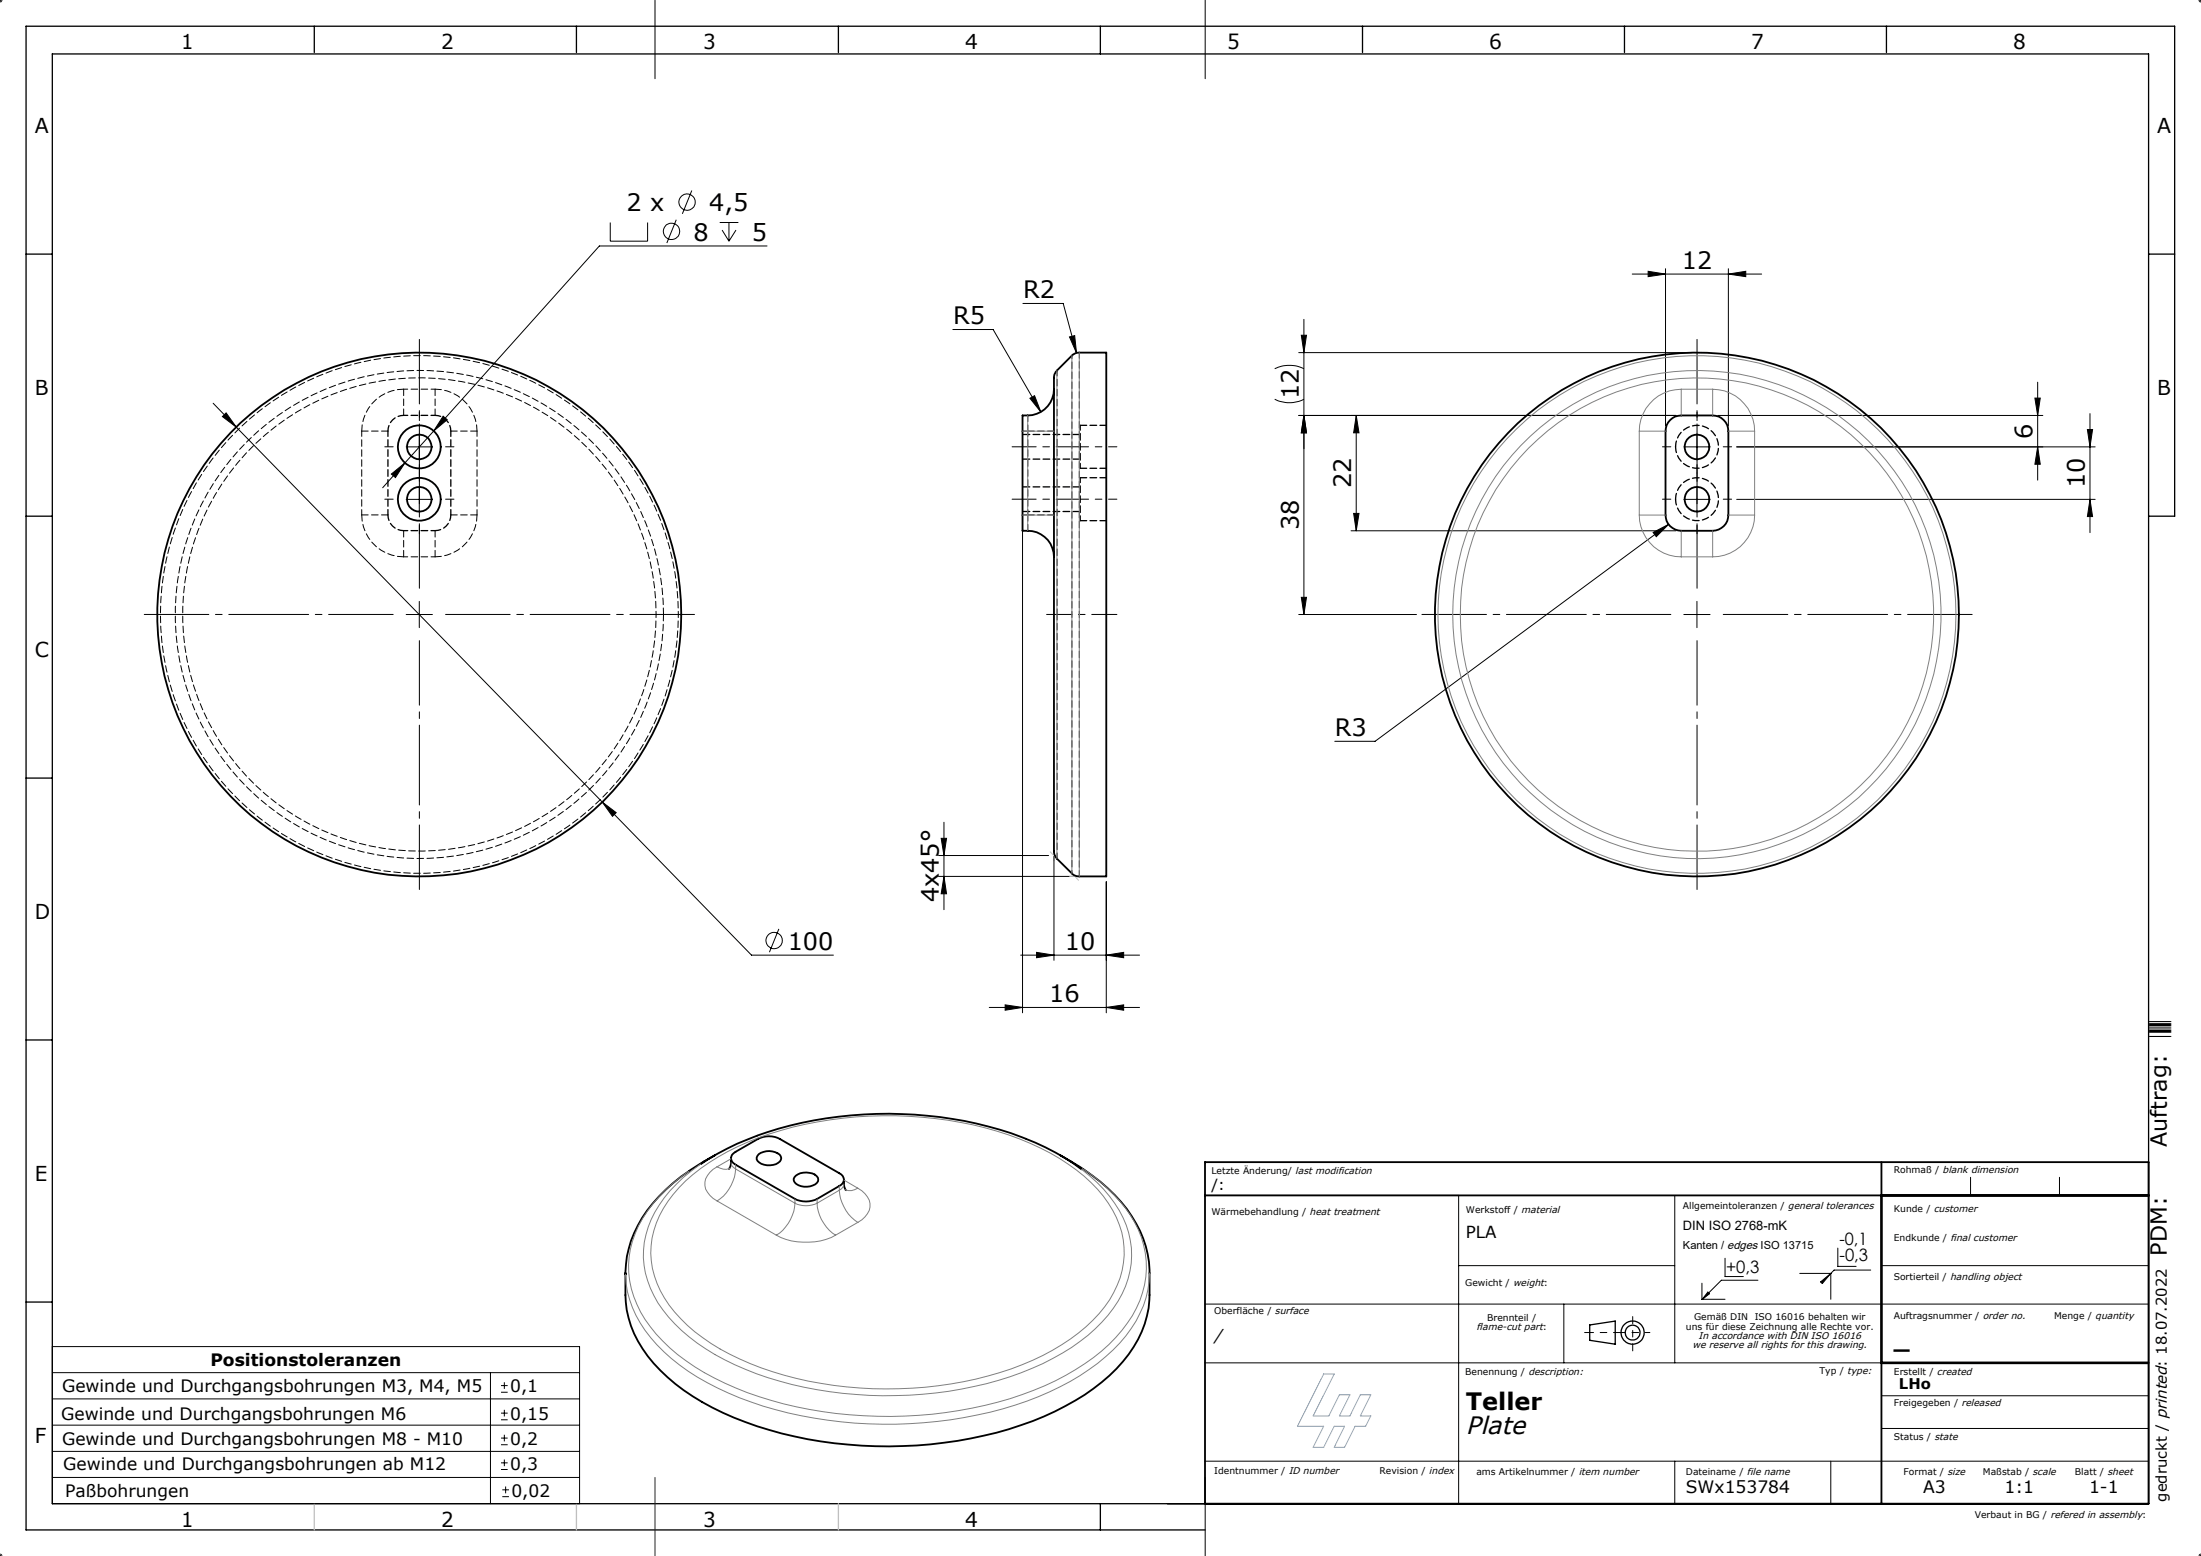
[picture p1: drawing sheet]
<svg xmlns="http://www.w3.org/2000/svg" width="420mm" height="297mm" viewBox="0 0 420 297" stroke-linecap="round" stroke-linejoin="round" font-family="sans-serif">
<g fill="none" stroke="#000" stroke-width=".25">
<path d="M10 10.3h400v276.7h-400zM60 5v5M110 5v5M160 5v5M210 5v5.3M260 5v5M310 5v5M360 5v5M5 48.5h5M410 48.5h5M5 98.5h5M410 98.5h5v-93.5h-410v287h225"/>
<path d="M5 148.5h5M5 198.5h5M5 248.5h5M303.4 252.9l4.8-.7v4.4l-4.8-.8zM210 287v5"/>
<circle cx="311.5" cy="254.4" r="1.41"/>
<circle cx="311.5" cy="254.4" r="2.21"/>
</g>
<g fill="none" stroke="#252525" stroke-width=".19">
<path d="M0 0l.4 .4M0 -.1v.6M.1 0l-.1 .1M419.9 0l.1 .1M420 -.1v.6M420 0l-.4 .4M-.1 0h.6M419.5 0h.5M-.1 297h.6M0 297v.1M0 296.5v.6M.4 296.6l-.4 .5"/>
<path d="M125 282v15M419.5 297h.5M419.6 296.6l.4 .5M420 296.5v.6M420 296.9l-.1 .2"/>
</g>
<path d="M302.4 254.3h7.2" fill="none" stroke="#000" stroke-width=".19" stroke-dasharray="15.2 1.3 1.3 1.3" stroke-dashoffset="13.5"/>
<path d="M309.3 254.3h5.5" fill="none" stroke="#000" stroke-width=".19" stroke-dasharray="15.2 1.3 1.3 1.3" stroke-dashoffset="14.4"/>
<path d="M311.6 257.8v-6.5" fill="none" stroke="#000" stroke-width=".19" stroke-dasharray="15.2 1.3 1.3 1.3" stroke-dashoffset="13.9"/>
<g fill="none" stroke="#000" stroke-width=".19">
<path d="M125 0v15M230 0v15M132 36.4l-1.8 4.4M116.5 42.5v3.5h7.1v-3.5M129 41.9l-1.8 4.5M137.3 42.5h3.6M137.8 43.9l1.3 2.1M139.1 42.5v3.5M140.4 43.9l-1.3 2.1M146.4 47h-32l-31.6 35.3M195.2 57.9h7.7l2.5 9.5M311.5 52.3h24.7"/>
<path d="M314.5 51.8l3.3 .5-3.3 .5zM317.8 51.3v30M329.8 52.3l3.3-.5v1zM329.8 51.3v30M40.7 77l4.4 4.5M42.4 79.5l.7-.7 2 2.7zM84.6 79.4l.7 .7-2.5 2.2zM181.8 62.9h7.7l9.1 15.7M196.5 76l.9-.5 1.2 3.1zM204.1 64.3l1-.2 .3 3.3zM243.2 76.2a6.1 6.1 0 0 0 5.6 0M243.2 70.4a6.4 6.4 0 0 1 5.6 0"/>
<path d="M247.8 79.3h72M247.8 67.3h75M248.3 64h1l-.5 3.3zM248.8 61v56.3M248.8 79.3l.5 3.3h-1zM258.8 79.3l.5 3.3h-1zM258.8 79.3v22M327.8 79.3h62M388.3 76h1l-.5 3.3zM388.8 73v18.6M398.8 78.9v22.8M45.1 81.5l69.8 71.6"/>
<path d="M74.7 90.5l2.6-2.1-1.8 2.8zM77.3 88.4l-4.3 4.7M77.5 85.3h5M77.5 95.3h5M80 82.8v5M80 92.8v5M82.8 82.3l-5.5 6.1M195.1 98.7v94.6M258.3 98h1l-.5 3.3zM321.3 85.3h5M321.3 95.3h5M323.8 82.8v5"/>
<path d="M323.8 92.8v5M331.4 85.3h68.4M331.4 95.3h68.4M388.8 85.3l.5 3.3h-1zM398.3 82h1l-.5 3.3zM398.8 95.3l.5 3.3h-1zM77.5 117.3h5M80 114.8v5M247.8 117.3h22.5M248.3 114h1l-.5 3.3zM257.8 101.3h62M315.5 101.6l2.9-1.5-2.3 2.3z"/>
<path d="M318.4 100.1l-56 41.4h-7.7M321.3 117.3h5M323.8 114.8v5M114.9 153.1l2.7 2-.7 .7zM114.9 153.1l28.5 29.2h15.6M180.1 156.9v16.7M148.6 177.3l-1.8 4.4M179.1 163.3h21M179.1 167.3h25.8M179.6 160h1l-.5 3.3zM180.1 167.3l.5 3.3h-1zM201.1 163.5v19.8"/>
<path d="M211.1 168.3v25M188.8 192.3h28.7M191.8 191.8l3.3 .5-3.3 .5zM194.8 182.3h22.7M197.8 181.8l3.3 .5-3.3 .5zM211.1 182.3l3.3-.5v1zM211.1 192.3l3.3-.5v1zM229.9 228.2h48.4v58.8M319.6 228.2v31.9M350.7 238.2v3.5h3.5M376 224.7v3.5M393 224.7v3.5"/>
<path d="M410 221.8v65.2M10 257h100.6v30h-100.6zM229.9 248.9h180.1M278.3 241.6h41.3M298.4 248.9v11.2M324.8 244.9v3.1M324.8 248h4.4M325.9 246.6l.3 .3-1.4 1.1zM329.2 240.2v3.5h3.5M335.5 244.4h-7l-3.7 3.6M343.4 243.1h6M347.4 244.7l2-1.6-1.7 1.9z"/>
<path d="M349.4 243.1v4.9M357 242.4h-7l-.6 .7M359 241.6h51M10 267h100.6M10 272h100.6M10 277h100.6M10 262h100.6M93.6 262v25M95.6 265.7h1.3M95.6 264.5h1.3M95.6 271h1.3M95.6 269.7h1.3"/>
<path d="M95.6 275.8h1.3M95.6 274.5h1.3M95.6 279.2h1.3M96.2 263.8v1.3M96.2 269.1v1.3M96.2 273.9v1.2M96.2 278.6v1.3M229.9 278.9h180M229.9 260.1h129.1M319.6 278.9v8.1M349.4 278.9v8.1M359 266.4h50.9"/>
<path d="M359 272.7h50.9M10 282h100.6M95.6 280.5h1.3M95.8 285.7h1.3M95.8 284.4h1.3M96.5 283.7v1.3M230 282v15"/>
<circle cx="131.1" cy="38.6" r="1.55"/>
<circle cx="128.2" cy="44.2" r="1.56"/>
<circle cx="147.7" cy="179.5" r="1.55"/>
</g>
<path d="M308.2 256.6h.1" fill="none" stroke="#000" stroke-width=".35" stroke-dasharray="15.2 1.3 1.3 1.3"/>
<g fill="none" stroke="#000" stroke-width=".35">
<path d="M201.1 74.3a5.1 5.1 0 0 1-6 5v22a5.1 5.1 0 0 1 6 5M201.7 70.7l2.8-2.8a1.91 1.91 0 0 1 1.5-.6h5.1v100h-5.1a1.91 1.91 0 0 1-1.5-.6l-2.8-2.8a2.82 2.82 0 0 1-.6-2.4v-89.3a1.84 1.84 0 0 1 .6-1.5zM318.7 80.2a2.73 2.73 0 0 1 2.1-.9h6a3 3 0 0 1 3 3v16a3 3 0 0 1-3 3h-6a3 3 0 0 1-3-3v-16a2.87 2.87 0 0 1 .9-2.1zM144.5 216.8a49 49 0 0 0-10.8 5.4M144.5 216.7a75.6 75.6 0 0 1 51.3 .7M195.9 217.4a43.6 43.6 0 0 1 10.5 5.8M131.4 223.6a27.8 27.8 0 0 0-11 13.3 17.7 17.7 0 0 0-1 6.3M136.4 220.5l-4.9 3M139.5 221.1a2.44 2.44 0 0 1-.4 2M139.7 220.4l.7-.6 4.2-2.4a4.5 4.5 0 0 1 4.2 0l11.4 6.5a1.28 1.28 0 0 1 .8 1.3 1.28 1.28 0 0 1-.8 1.2l-4.3 2.4a4.8 4.8 0 0 1-4.2 0l-11.3-6.5a1.33 1.33 0 0 1-.7-1.9zM144.8 220.3a3.2 3.2 0 0 1 4.2 .4 1.35 1.35 0 0 1-1.5 1.7 2.9 2.9 0 0 1-3.1-1.1v-.4zM151.9 224.4a3.2 3.2 0 0 1 4.2 .4 1.09 1.09 0 0 1-1 1.5 2.9 2.9 0 0 1-3.6-.9l-.1-.4z"/>
<path d="M161 225.2l.1 1.4 .3 .6M202.3 220.5a40 40 0 0 1 12.7 10.2 20.4 20.4 0 0 1 4.4 12.3 26.5 26.5 0 0 1-1 9.7 25.5 25.5 0 0 1-9.7 12.3 57.6 57.6 0 0 1-23.5 9.6 81.6 81.6 0 0 1-45.2-4 39.3 39.3 0 0 1-16.4-11.7 19.2 19.2 0 0 1-4.3-11.7v-4.2M229.9 221.8h180.1v65.2h-180.1zM359 221.8v6.4h-129.1M359 260.1v26.9"/>
<circle cx="80" cy="85.3" r="4.1"/>
<circle cx="80" cy="95.3" r="4.1"/>
<circle cx="80" cy="95.3" r="2.35"/>
<circle cx="80" cy="85.3" r="2.34"/>
<circle cx="323.8" cy="95.3" r="2.35"/>
<circle cx="323.8" cy="85.3" r="2.34"/>
<circle cx="80" cy="117.3" r="50"/>
<circle cx="323.8" cy="117.3" r="50"/>
</g>
<path d="M410 228.2h-51v31.9h50.9" fill="none" stroke="#000" stroke-width=".5"/>
<path d="M60 287v5M110 287v5M160 287v5" fill="none" stroke="#c0c0c0" stroke-width=".25"/>
<path d="M252.6 262.3h2l-4 8h3l2-4.1h2l-2 4.1h2l2-4.1h2l-2 4.1h2l-1 1.9h-2l-2 4.1h-2l2-4.1h-2l-2 4.1h-2l2-4.1h-5z" fill="none" stroke="#53a9ff" stroke-width=".19"/>
<path d="M325.9 246.6l.3 .3-1.4 1.1zM347.4 244.7l.3 .3 1.7-1.9z" fill-rule="evenodd" fill="#000"/>
<path d="M213.1 117.3h-13.4" fill="none" stroke="#000" stroke-width=".19" stroke-dasharray="15.2 1.3 1.3 1.3" stroke-dashoffset="10.4"/>
<path d="M193.1 85.3h13M193.1 95.3h13" fill="none" stroke="#000" stroke-width=".19" stroke-dasharray="15.2 1.3 1.3 1.3" stroke-dashoffset="10.6"/>
<path d="M206.1 85.3h7M206.1 95.3h7" fill="none" stroke="#000" stroke-width=".19" stroke-dasharray="15.2 1.3 1.3 1.3" stroke-dashoffset="13.6"/>
<path d="M75 117.3h-47.5M80 112.3v-47.5M85 117.3h47.5M318.8 117.3h-47.5M323.8 112.3v-47.5M328.8 117.3h47.5M80 122.3v47.5M323.8 122.3v47.5" fill="none" stroke="#000" stroke-width=".19" stroke-dasharray="15.2 1.3 1.3 1.3" stroke-dashoffset="2.9"/>
<g fill="none" stroke="#000" stroke-width=".19" stroke-dasharray="15.2 1.3 1.3 1.3">
<path d="M75 85.3h-1.6M75 95.3h-1.6M80 90.3v1.6M80 80.3v-1.6M80 90.3v-1.6M85 85.3h1.6M85 95.3h1.6M318.8 85.3h-1.6M318.8 95.3h-1.6M323.8 80.3v-1.6M323.8 90.3v1.6M323.8 90.3v-1.6"/>
<path d="M328.8 85.3h1.6M328.8 95.3h1.6M80 100.3v1.6M323.8 100.3v1.6"/>
</g>
<path d="M200.4 162.6l.6 .6M201.1 163.5v.8M204.1 167.3h.8M205.2 167.4l.6 .6" fill="none" stroke="#c0c0c0" stroke-width=".19"/>
<g fill="#000">
<path d="M314.5 51.8l3.3 .5-3.3 .5zM329.8 52.3l3.3-.5v1z"/>
<path d="M248.8 79.3l.5 3.3h-1zM248.3 64h1l-.5 3.3z"/>
<path d="M248.8 79.3l.5 3.3h-1zM248.3 114h1l-.5 3.3zM398.3 82h1l-.5 3.3zM398.8 95.3l.5 3.3h-1z"/>
<path d="M258.8 79.3l.5 3.3h-1zM258.3 98h1l-.5 3.3z"/>
<path d="M74.7 90.5l.8 .7 1.8-2.8zM84.6 79.4l-1.8 2.9 2.5-2.2zM43.1 78.8l-.7 .7 2.7 2zM114.9 153.1l2 2.7 .7-.7zM197.8 181.8l3.3 .5-3.3 .5zM211.1 182.3l3.3-.5v1zM191.8 191.8l3.3 .5-3.3 .5zM211.1 192.3l3.3-.5v1zM196.5 76l2.1 2.6-1.2-3.1zM204.1 64.3l1.3 3.1-.3-3.3zM315.5 101.6l.6 .8 2.3-2.3z"/>
<path d="M388.8 85.3l.5 3.3h-1zM388.3 76h1l-.5 3.3z"/>
<path d="M179.6 160h1l-.5 3.3zM180.1 167.3l.5 3.3h-1z"/>
</g>
<path d="M204.5 67.9v49.4M125.2 117.3a45.2 45.2 0 0 1-67 39.5 45.2 45.2 0 0 1-2.2-77.8 45.2 45.2 0 0 1 69.1 35.8l.1 2.5M129.4 117.3a49.4 49.4 0 0 1-73.3 43.2 49.4 49.4 0 0 1-2.3-85.1 49.4 49.4 0 0 1 75.6 39.3v2.6M204.5 117.3v49.4" fill="none" stroke="#000" stroke-width=".19" stroke-dasharray="1.3 .6" stroke-dashoffset=".7"/>
<path d="M77 79.3v-5M83 79.3v-5M69 98.3h5M69 82.3h5M86 98.3h5M86 82.3h5M196.1 82.3h5M196.1 98.3h5M77 106.3v-5M83 106.3v-5M126.6 117.3a46.6 46.6 0 0 0-69.1-40.8 46.6 46.6 0 0 0-2.2 80.3 46.6 46.6 0 0 0 71.2-37l.1-2.5" fill="none" stroke="#000" stroke-width=".19" stroke-dasharray="1.3 .6"/>
<path d="M83 74.3h-6M195.1 82.3h1M196.1 98.3h-1M77 106.3h6" fill="none" stroke="#000" stroke-width=".19" stroke-dasharray="1.3 .6" stroke-dashoffset=".5"/>
<path d="M69 82.3v16M91 98.3v-16M196.1 82.3v16" fill="none" stroke="#000" stroke-width=".19" stroke-dasharray="1.3 .6" stroke-dashoffset=".3"/>
<path d="M77 74.3a8 8 0 0 0-8 8M196.1 79.3v3M69 98.3a8 8 0 0 0 8 8M91 82.3a8 8 0 0 0-8-8M196.1 98.3v3M83 106.3a8 8 0 0 0 8-8" fill="none" stroke="#000" stroke-width=".19" stroke-dasharray="1.3 .6" stroke-dashoffset=".1"/>
<path d="M77 79.3h6M83 101.3h-6" fill="none" stroke="#000" stroke-width=".25" stroke-dasharray="1.3 .6" stroke-dashoffset=".5"/>
<path d="M74 98.3v-16M86 82.3v16M206.1 81.2v8.2M206.1 91.2v8.2" fill="none" stroke="#000" stroke-width=".25" stroke-dasharray="1.3 .6" stroke-dashoffset=".3"/>
<path d="M83 79.3a3 3 0 0 1 3 3M74 82.3a3 3 0 0 1 3-3M86 98.3a3 3 0 0 1-3 3M319.7 85.3a4.1 4.1 0 0 1 6-3.7 4.1 4.1 0 0 1 .6 7 4.1 4.1 0 0 1-6.5-2.6l-.1-.7M319.7 95.3a4.1 4.1 0 0 1 6-3.7 4.1 4.1 0 0 1 .6 7 4.1 4.1 0 0 1-6.5-2.6l-.1-.7M77 101.3a3 3 0 0 1-3-3" fill="none" stroke="#000" stroke-width=".25" stroke-dasharray="1.3 .6" stroke-dashoffset=".2"/>
<path d="M201.7 117.3v-46.6M201.7 163.9v-46.6M206 167.3v-100" fill="none" stroke="#000" stroke-width=".19" stroke-dasharray="1.3 .6" stroke-dashoffset=".2"/>
<path d="M206.1 89.4h5M206.1 99.4h5M211.1 81.2h-5M211.1 91.2h-5" fill="none" stroke="#000" stroke-width=".25" stroke-dasharray="1.3 .6"/>
<path d="M195.1 87.6h11M195.1 97.6h11M206.1 82.9h-11M206.1 92.9h-11" fill="none" stroke="#000" stroke-width=".25" stroke-dasharray="1.3 .6" stroke-dashoffset="-.1"/>
<g fill="none" stroke="#808080" stroke-width=".19">
<path d="M196.1 79.3v3M201.7 70.7v93.2M204.5 67.9v98.8M206 67.3v100M320.8 74.3a8 8 0 0 0-8 8M320.8 74.3v5M320.8 74.3h6M326.8 74.3v5M326.8 74.3a8 8 0 0 1 8 8M195.1 82.3h1M195.1 98.3h1M196.1 82.3h5"/>
<path d="M196.1 98.3h5M196.1 98.3v3M196.1 82.3v16M312.8 82.3h5M312.8 98.3h5M312.8 98.3a8 8 0 0 0 8 8M312.8 82.3v16M329.8 82.3h5M329.8 98.3h5M334.8 98.3a8 8 0 0 1-8 8M334.8 82.3v16M320.8 101.3v5"/>
<path d="M320.8 106.3h6M326.8 101.3v5M130.8 225.4a46.4 46.4 0 0 1 20.5-10.3 74.7 74.7 0 0 1 43.2 2.3 37.7 37.7 0 0 1 16 10.9 16.4 16.4 0 0 1 .3 21.1 36.6 36.6 0 0 1-15.7 11.1 73.6 73.6 0 0 1-51.9-.2 35.6 35.6 0 0 1-15.5-11.2 16.2 16.2 0 0 1-.2-19.8l.9-1.3zM133.7 222.2a25.1 25.1 0 0 0-10 12 16.6 16.6 0 0 0 2.8 15.8 36.3 36.3 0 0 0 15.7 11.4 75.7 75.7 0 0 0 52.7 .6 38.8 38.8 0 0 0 16.5-10.9 17 17 0 0 0 2.9-18.7 25.8 25.8 0 0 0-7.9-9.2M136.8 222.7a3.7 3.7 0 0 0-2.1 4.3 5 5 0 0 0 2.1 2.2M136.8 222.7a2.51 2.51 0 0 0 2.5 .3M136.8 229.2l11.3 6.6M139.5 221.9a1.42 1.42 0 0 0 .9 1.2M139.5 221.2l-2.7 1.5M140.4 223.1a7.9 7.9 0 0 1-3.6 6.1M140.4 223.1l11.3 6.6M140.4 222.3v.8"/>
<path d="M148.1 235.8a12.5 12.5 0 0 0 11.4 0M151.7 229.7a7.8 7.8 0 0 1-3.6 6.1M151.7 229.7a4.8 4.8 0 0 0 4.2 0M151.7 228.8v.9M155.9 229.7a7.6 7.6 0 0 0 3.6 6.1M155.9 228.8v.9M160.2 227.2a8 8 0 0 0 3.5 6.1M160.2 227.2l-4.3 2.5M160.2 226.4v.8M161 226a1.43 1.43 0 0 1-.8 1.2M161 225.2l2.7 1.6M163.7 226.8a3.7 3.7 0 0 1 2.2 4.2 4.8 4.8 0 0 1-2.2 2.3"/>
<path d="M163.7 226.8a2.51 2.51 0 0 1-2.5 .2M163.7 233.3l-4.2 2.5M206.6 223.1a27.4 27.4 0 0 1 11.2 13.1 18 18 0 0 1-3.7 17.8 42.1 42.1 0 0 1-19.1 12.2 81 81 0 0 1-52.4-.4 42.4 42.4 0 0 1-17.4-11.2 18.8 18.8 0 0 1-4.9-16.2 24.3 24.3 0 0 1 9.8-13.9l1.4-1M219.4 243a19.6 19.6 0 0 1-5.7 13.4 44.3 44.3 0 0 1-17.7 11 81.9 81.9 0 0 1-54.9-.6 40.9 40.9 0 0 1-16.9-11.5 19.7 19.7 0 0 1-4.9-12.1"/>
<circle cx="323.8" cy="117.3" r="46.6"/>
<circle cx="323.8" cy="117.3" r="49.4"/>
<circle cx="323.8" cy="117.3" r="45.2"/>
</g>
<text font-size="4.7" x="279.7" y="273.8">Plate</text>
<g font-size="4.6">
<text x="119.6" y="40.4">2 x</text>
<text x="135.3" y="40.4">4,5</text>
<text x="132.3" y="45.9">8</text>
<text x="143.5" y="45.9">5</text>
<text x="320.9" y="51.3">12</text>
<text x="195.2" y="56.9">R2</text>
<text x="181.9" y="61.9">R5</text>
<text x="247.9" y="76.2" transform="rotate(-90 247.9 76.2)">12</text>
<text x="387.9" y="83.7" transform="rotate(-90 387.9 83.7)">6</text>
<text x="257.9" y="93.2" transform="rotate(-90 257.9 93.2)">22</text>
<text x="397.9" y="93.2" transform="rotate(-90 397.9 93.2)">10</text>
<text x="247.9" y="101.2" transform="rotate(-90 247.9 101.2)">38</text>
<text x="254.7" y="140.5">R3</text>
<text x="179.2" y="172.2" transform="rotate(-90 179.2 172.2)">4x45°</text>
<text x="150.3" y="181.3">100</text>
<text x="203.2" y="181.3">10</text>
<text x="200.2" y="191.3">16</text>
<text x="279.7" y="269">Teller</text>
</g>
<g font-size="4.2">
<text x="413.5" y="198" transform="rotate(-90 413.5 198)">_</text>
<text x="413.5" y="218.9" transform="rotate(-90 413.5 218.9)">Auftrag:</text>
<text x="413.5" y="239.7" transform="rotate(-90 413.5 239.7)">PDM:</text>
<text x="361.4" y="257.3">_</text>
</g>
<g font-size="3.9">
<text x="34.6" y="9.4">1</text>
<text x="84.2" y="9.4">2</text>
<text x="134.2" y="9.4">3</text>
<text x="184.2" y="9.4">4</text>
<text x="234.2" y="9.4">5</text>
<text x="284.2" y="9.4">6</text>
<text x="334.2" y="9.4">7</text>
<text x="384.2" y="9.4">8</text>
<text x="6.7" y="25.4">A</text>
<text x="411.7" y="25.4">A</text>
<text x="6.7" y="75.4">B</text>
<text x="411.7" y="75.4">B</text>
<text x="6.7" y="125.4">C</text>
<text x="6.7" y="175.4">D</text>
<text x="6.7" y="225.4">E</text>
<text x="6.7" y="275.4">F</text>
<text x="34.6" y="291.4">1</text>
<text x="84.2" y="291.4">2</text>
<text x="134.2" y="291.4">3</text>
<text x="184.2" y="291.4">4</text>
</g>
<g font-size="3.3">
<text x="351" y="237.6">-0,1</text>
<text x="329.4" y="242.9">+0,3</text>
<text x="351" y="240.7">-0,3</text>
<text x="40.2" y="260.7">Positionstoleranzen</text>
<text x="11.8" y="265.8">Gewinde und Durchgangsbohrungen M3, M4, M5</text>
<text x="97.3" y="265.8">0,1</text>
<text x="11.7" y="271">Gewinde und Durchgangsbohrungen M6</text>
<text x="11.8" y="275.8">Gewinde und Durchgangsbohrungen M8 - M10</text>
<text x="97.3" y="271">0,15</text>
<text x="97.3" y="275.8">0,2</text>
<text x="12.1" y="280.5">Gewinde und Durchgangsbohrungen ab M12</text>
<text x="97.3" y="280.5">0,3</text>
<text x="12.5" y="285.7">Paßbohrungen</text>
<text x="97.6" y="285.7">0,02</text>
<text x="321.7" y="284.9">SWx153784</text>
<text x="367" y="284.9">A3</text>
<text x="382.5" y="284.9">1:1</text>
<text x="398.6" y="284.9">1-1</text>
</g>
<text font-size="3.2" x="279.7" y="236.2">PLA</text>
<text font-size="3.1" x="231.7" y="255.9">/</text>
<g font-size="2.8">
<text x="231.2" y="227.2">/:</text>
<text x="362.4" y="265">LHo</text>
<text x="413.5" y="286.6" transform="rotate(-90 413.5 286.6)">gedruckt / printed: 18.07.2022</text>
</g>
<text font-size="2.5" x="321.1" y="234.7">DIN ISO 2768-mK</text>
<text font-size="2.1" x="321.1" y="238.4">Kanten / edges ISO 13715</text>
<g font-size="1.8">
<text x="231.2" y="224.1">Letzte Änderung/ last modification</text>
<text x="361.4" y="223.9">Rohmaß / blank dimension</text>
<text x="231.2" y="231.9">Wärmebehandlung / heat treatment</text>
<text x="279.7" y="231.6">Werkstoff / material</text>
<text x="321.1" y="230.7">Allgemeintoleranzen / general tolerances</text>
<text x="361.4" y="231.4">Kunde / customer</text>
<text x="361.4" y="236.8">Endkunde / final customer</text>
<text x="279.6" y="245.4">Gewicht / weight:</text>
<text x="361.4" y="244.3">Sortierteil / handling object</text>
<text x="231.7" y="250.9">Oberfläche / surface</text>
<text x="361.4" y="251.9">Auftragsnummer / order no.</text>
<text x="392" y="251.9">Menge / quantity</text>
<text x="281.7" y="253.9">flame-cut part:</text>
<text x="283.8" y="252.1">Brennteil /</text>
<text x="321.7" y="253.8">uns für diese Zeichnung alle Rechte vor.</text>
<text x="323" y="257.3">we reserve all rights for this drawing.</text>
<text x="323.3" y="252">Gemäß DIN</text>
<text x="324.1" y="255.6">In accordance with DIN ISO 16016</text>
<text x="334.8" y="252">ISO 16016 behalten wir</text>
<text x="279.6" y="262.4">Benennung / description:</text>
<text x="347.2" y="262.3">Typ / type:</text>
<text x="361.4" y="262.5">Erstellt / created</text>
<text x="361.4" y="268.4">Freigegeben / released</text>
<text x="361.4" y="274.9">Status / state</text>
<text x="231.7" y="281.4">Identnummer / ID number</text>
<text x="263.3" y="281.4">Revision / index</text>
<text x="281.7" y="281.5">ams Artikelnummer / item number</text>
<text x="321.7" y="281.5">Dateiname / file name</text>
<text x="363.2" y="281.5">Format / size</text>
<text x="378.4" y="281.5">Maßstab / scale</text>
<text x="396" y="281.5">Blatt / sheet</text>
<text x="376.8" y="289.8">Verbaut in BG / refered in assembly:</text>
</g>
</svg>
